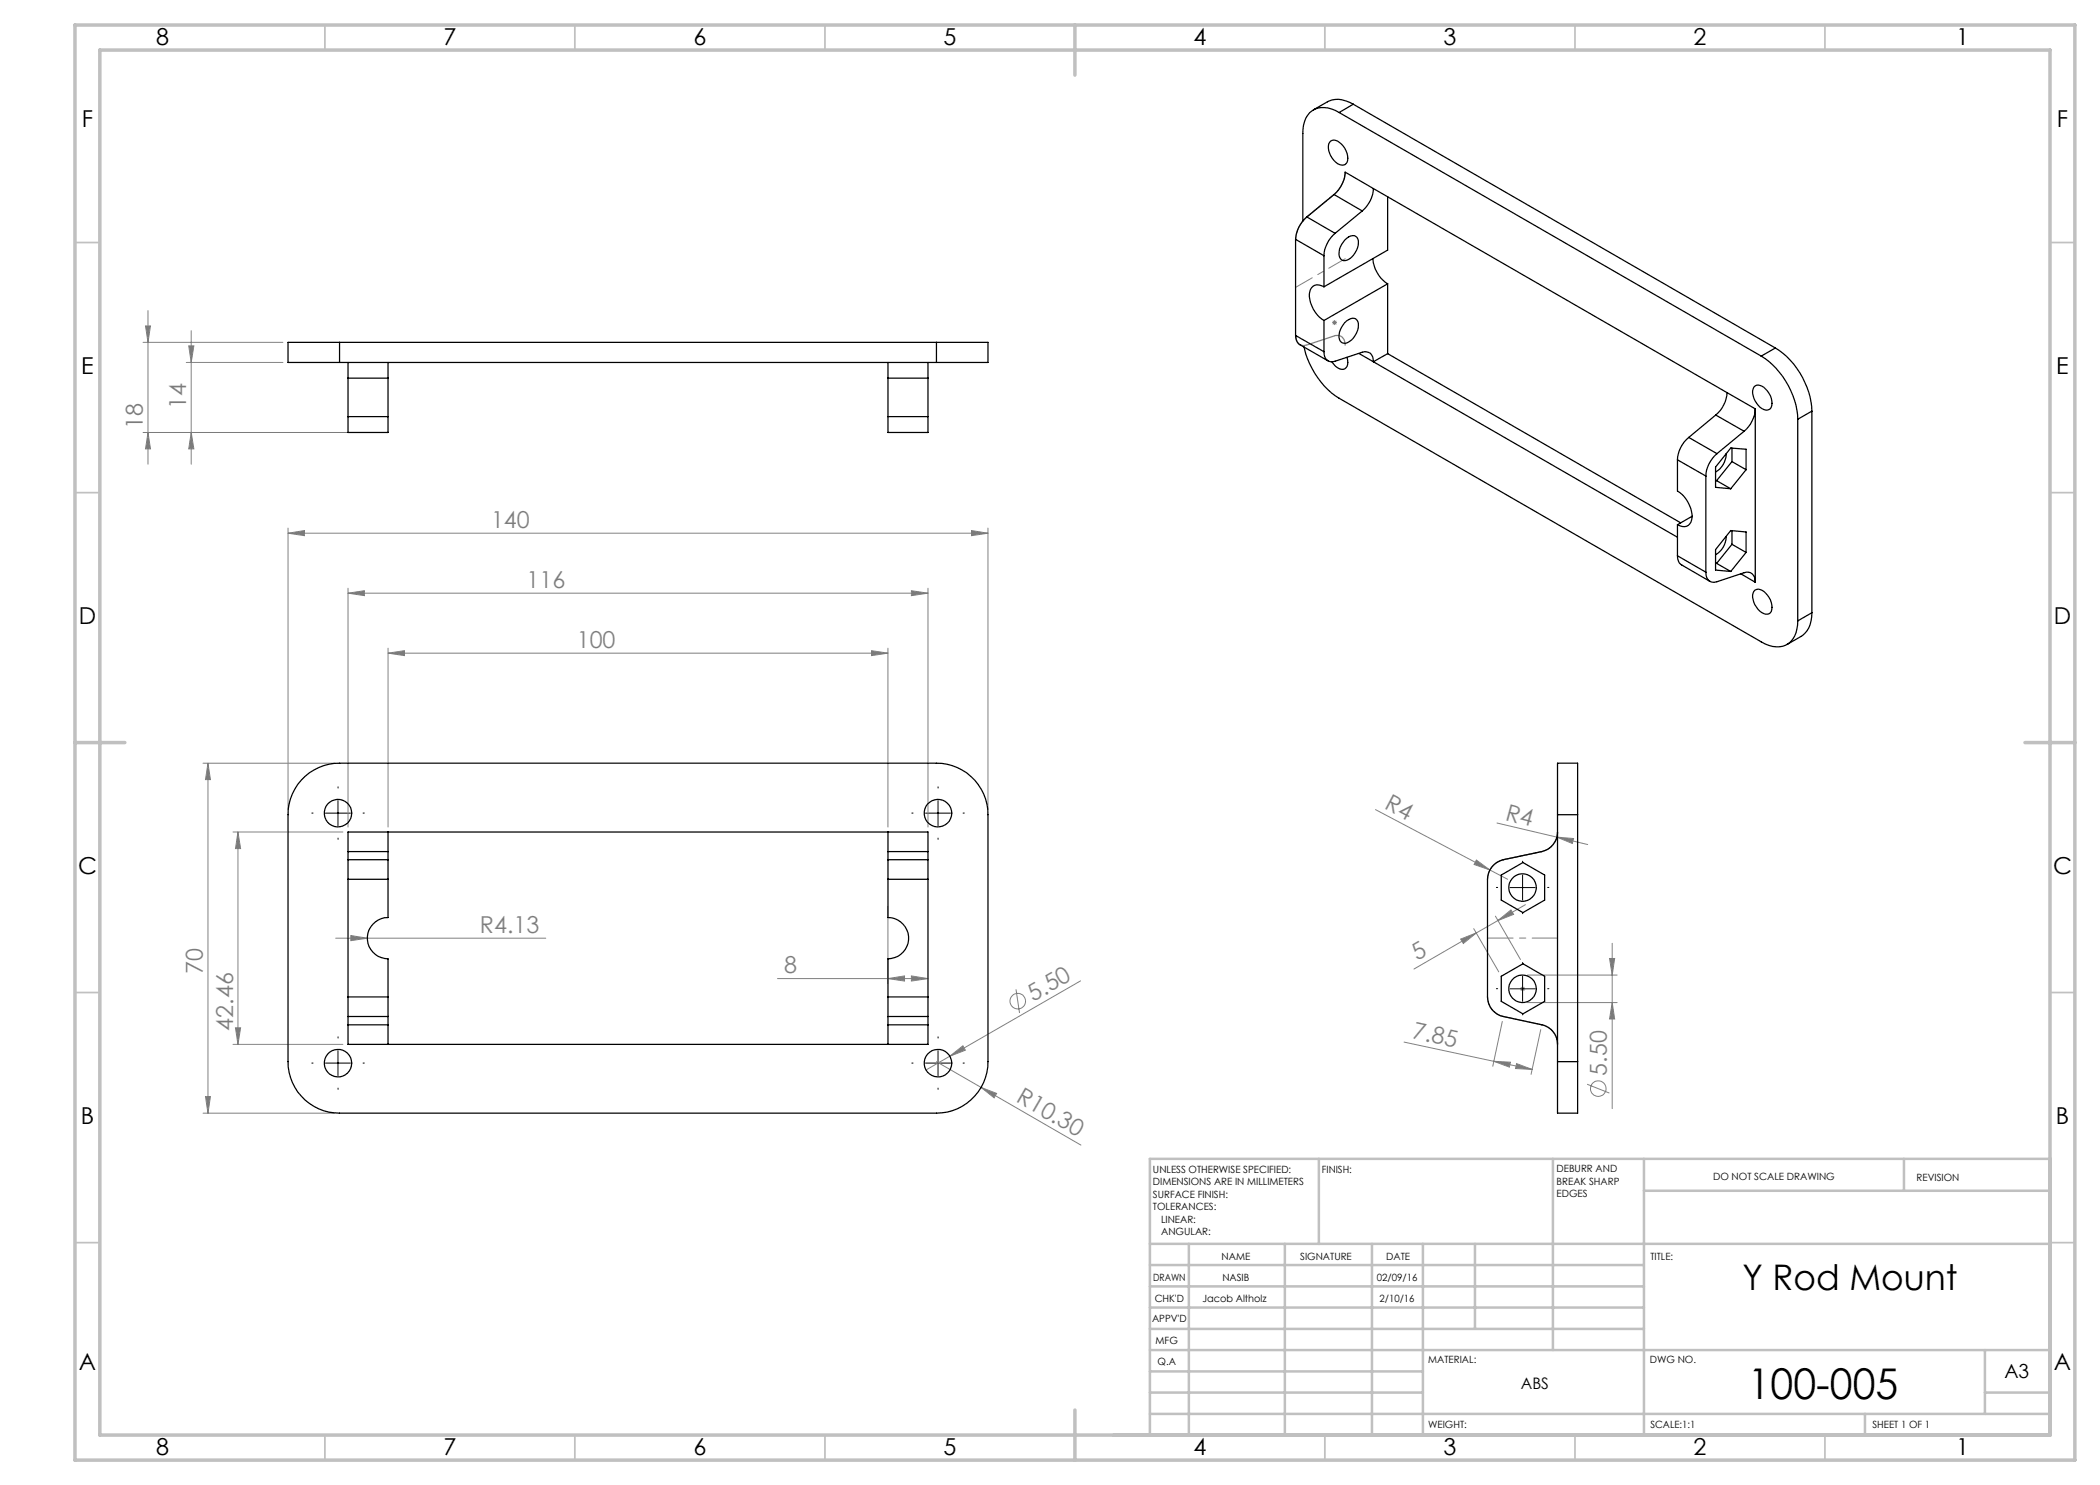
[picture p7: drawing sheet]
<svg xmlns="http://www.w3.org/2000/svg" width="420mm" height="297mm" viewBox="0 0 420 297" stroke-linecap="round" stroke-linejoin="round" font-family="sans-serif">
<g fill="none" stroke="#808080" stroke-width=".2">
<path d="M266.8 38.9l-5.4 4.5M261.4 43.4h.1M28.6 68.5h28M29.1 65.2h1l-.5 3.3zM29.6 62.1v30.7M37.3 72.5h19.3M37.7 69.2h1.1l-.6 3.3zM38.2 66.1v26.7M266.4 64.5h1M266.6 64.2l.7 .7M266.9 64v1M267.3 64.2l-.7 .7"/>
<path d="M28.6 86.5h43.9M29.6 86.5l.5 3.3h-1zM38.2 86.5l.6 3.3h-1.1zM57.6 106.6l3.3-.5v1zM57.6 105.6v56.3M57.6 106.6h140M69.6 118.6l3.3-.5v1zM69.6 117.6v47.8M69.6 118.6h116M182.3 118.1l3.3 .5-3.3 .5zM185.6 117.6v47.8M194.3 106.1l3.3 .5-3.3 .5z"/>
<path d="M197.6 105.6v56.3M77.6 130.6l3.3-.5v1zM77.6 129.6v35.8M77.6 130.6h100M174.3 130.1l3.3 .5-3.3 .5zM177.6 129.6v35.8M40.6 152.6h26.3M41.6 152.6l.5 3.3h-1zM41.6 152.6v70M46.6 166.4h22M47.6 166.4l.5 3.3h-1zM47.6 166.4v42.5"/>
<path d="M275.1 161.9l26.4 14M295.3 172l2.7 2-3.2-1.1zM299.4 164.6l12 2.8M308.4 170.3l-7.7 1.7M311.4 167.4l3.3 .3-.2 1zM311.4 167.4l6.1 1.5M67.1 187.6h42M70.2 187.1l3.3 .5-3.3 .5zM155.5 195.7h30.1M177.6 195.7l3.3-.5v1zM177.6 181.3v15.4M182.3 195.2l3.3 .5-3.3 .5z"/>
<path d="M203.2 197.9l.7 4.7M216.1 196.2l-26.1 15M292.1 187.8l3.2-1.2-2.6 2.1zM294.7 185.7l5.1 8.7M295.3 186.6l-12.5 7.2M299.1 183.2l5 8.7M299.6 184.1l2.6-2.1 .5 .9zM304 197.8h1M304.2 197.4l.7 .7M304.5 197.3v1M304.9 197.4l-.7 .7M305.1 180.9l-9.8 5.7"/>
<path d="M305.5 195h17.9M321.9 191.7h1l-.5 3.3zM322.4 188.7v33M41.1 219.3h1l-.5 3.3zM46.6 208.9h22M47.1 205.6h1l-.5 3.3zM187.3 212.3l28.9 16.7M190 211.2l2.6-2 .5 .8zM190 211.2l-4.8 2.8M196.2 217.5l3.1 1.2-.5 .9zM280.8 208.4l18 3.9M298.8 212.3l3.3 .1-.2 1z"/>
<path d="M298.8 212.3l7.6 1.6M300.5 204.3l-1.9 9M303.3 212.7l3.1 1.2-3.3-.2zM305.5 200.5h17.9M308.2 205.9l-2 9M317.4 216.8l4.5 1.8M322.4 200.5l.5 3.3h-1zM40.6 222.6h26.3"/>
<circle cx="203.5" cy="200.2" r="1.55"/>
<circle cx="319.7" cy="217.7" r="1.55"/>
</g>
<path d="M269 34.4a6.3 6.3 0 0 1-2.2 4.5l-5.4 4.5a6.4 6.4 0 0 0-2.3 4.5M259.1 67.1a1.7 1.7 0 0 0 2.3 1.9l5.4-1.8a1.64 1.64 0 0 1 2.2 1.9M311.5 166.4a4.1 4.1 0 0 1-3.1 3.9l-7.7 1.6a4.1 4.1 0 0 0-3.2 4M297.5 199.4a4 4 0 0 0 3.2 3.9l7.7 1.7a4 4 0 0 1 3.1 3.9" fill="none" stroke="#808080" stroke-width=".25"/>
<g fill="none" stroke="#000" stroke-width=".2" stroke-dasharray="15.2 1.3 1.3 1.3">
<path d="M67.6 157.6v-.2M187.6 157.6v-.2M62.6 162.6h-.2M67.6 167.6v.3M72.6 162.6h.3M182.6 162.6h-.2M187.6 167.6v.3M192.6 162.6h.3M299.5 177.5h-.2M304.5 172.5v-.3M309.5 177.5h.3M299.5 197.7h-.2"/>
<path d="M304.5 192.7v-.2M304.5 182.5v.2M309.5 197.7h.3M62.6 212.6h-.2M67.6 207.6v-.2M67.6 217.6v.3M72.6 212.6h.3M182.6 212.6h-.2M187.6 207.6v-.2M187.6 217.6v.3M192.6 212.6h.3M304.5 202.7v.3"/>
</g>
<path d="M65.1 162.6h5M67.6 160.1v5M185.1 162.6h5M187.6 160.1v5M302 177.5h5M304.5 175v5M302 197.8h5M304.5 195.3v5M65.1 212.6h5M67.6 210.1v5M185.1 212.6h5M187.6 210.1v5" fill="none" stroke="#000" stroke-width=".2"/>
<g fill="none" stroke="#c0c0c0" stroke-width=".35">
<path d="M65 5v5M115 5v5M165 5v5M265 5v5M315 5v5M365 5v5M15 48.5h5M410 48.5h5M15 98.5h5M410 98.5h5M15 198.5h5M410 198.5h5"/>
<path d="M15 248.5h5M410 248.5h5M65 287v5M115 287v5M165 287v5M265 287v5M315 287v5M365 287v5"/>
</g>
<g fill="none" stroke="#c0c0c0" stroke-width=".5">
<path d="M263.8 231.8v17M310.6 231.8v38.2M328.8 231.8v55.2M328.8 238.2h81.2M380.8 231.8v6.4M410 231.8h-180v55.2M230 248.8h180M230 257.3h98.8M230 253h98.8M237.8 248.8v38.2M257 248.8v38.2M274.4 248.8v38.2"/>
<path d="M284.6 248.8v38.2M295 248.8v17M230 265.8h98.8M230 261.5h98.8M230 278.5h54.6M230 274.3h54.6M230 270h180M397 278.5h13M397 270v12.8M230 282.8h180M373 282.8v4.2"/>
</g>
<path d="M15 5h400v287h-400zM20 10h390v277h-390zM215 5v10M15 148.5h10M405 148.5h10M215 282v10" fill="none" stroke="#c0c0c0" stroke-width=".7"/>
<path d="M297.5 187.6h14" fill="none" stroke="#808080" stroke-width=".2" stroke-dasharray="15.2 1.3 1.3 1.3" stroke-dashoffset="10.1"/>
<path d="M259.2 57.5l9.8-5.8" fill="none" stroke="#808080" stroke-width=".2" stroke-dasharray="15.2 1.3 1.3 1.3" stroke-dashoffset="11.4"/>
<g fill="#808080">
<path d="M295.3 172l2.7 2-3.2-1.1z"/>
<path d="M311.4 167.4l3.3 .3-.2 1z"/>
<path d="M190 211.2l2.6-2 .5 .8z"/>
<path d="M196.2 217.5l3.1 1.2-.5 .9z"/>
<path d="M303.3 212.7l3.1 1.2-3.3-.2zM298.8 212.3l3.3 .1-.2 1z"/>
<path d="M182.3 195.2l3.3 .5-3.3 .5zM177.6 195.7l3.3-.5v1z"/>
<path d="M57.6 106.6l3.3-.5v1zM194.3 106.1l3.3 .5-3.3 .5zM77.6 130.6l3.3-.5v1zM174.3 130.1l3.3 .5-3.3 .5zM70.2 187.1v1l3.3-.5z"/>
<path d="M69.6 118.6l3.3-.5v1zM182.3 118.1l3.3 .5-3.3 .5z"/>
<path d="M292.1 187.8l3.2-1.2-2.6 2.1zM299.6 184.1l2.6-2.1 .5 .9z"/>
<path d="M41.1 219.3h1l-.5 3.3zM41.6 152.6l.5 3.3h-1zM47.1 205.6h1l-.5 3.3zM47.6 166.4l.5 3.3h-1zM29.6 86.5l.5 3.3h-1zM29.1 65.2h1l-.5 3.3zM38.2 86.5l.6 3.3h-1.1zM37.7 69.2h1.1l-.6 3.3z"/>
<path d="M321.9 191.7h1l-.5 3.3zM322.4 200.5l.5 3.3h-1z"/>
</g>
<g fill="none" stroke="#000" stroke-width=".25">
<path d="M266.1 28.2a1.72 1.72 0 0 1 2.2 .6 3.7 3.7 0 0 1 1.1 3.7 1.36 1.36 0 0 1-2.3-.1 3.7 3.7 0 0 1-1.2-3.9zM266.8 38.9l-5.4 4.5M266.8 38.9l5.7 3.3M267.8 22.5a4.8 4.8 0 0 0-5.9 0 5.9 5.9 0 0 0-1.3 4.2v17.5M267.8 22.5l84.4 48.7M270.7 20.8a5 5 0 0 0-5.2-.4l-2.8 1.6M270.7 20.8l-2.9 1.7M270.7 20.8l84.4 48.8M274.7 37.7a6.2 6.2 0 0 1-2.2 4.5M274.7 37.7l-5.7-3.3a6.4 6.4 0 0 1-2.2 4.5M274.7 37.7l70.7 40.8M277.5 39.3v10.7l-12.7 7.4"/>
<path d="M259.1 47.9l5.7 3.2M259.1 47.9v19.2M261.4 43.4a6.4 6.4 0 0 0-2.3 4.5M261.4 43.4l5.6 3.3M264.8 57.4a1.77 1.77 0 0 0-2-.3 1.77 1.77 0 0 0-.9 1.7 6.3 6.3 0 0 0 2.9 5.3M264.8 51.1v6.3M267 46.7a6.4 6.4 0 0 0-2.2 4.4M269 48a1.84 1.84 0 0 1 2.1-.7 2.57 2.57 0 0 1-.1 3.3 2.52 2.52 0 0 1-2.5 1.5 2.28 2.28 0 0 1-.2-3.2zM272.5 42.2l-5.5 4.5M274.6 51.7a6.5 6.5 0 0 0 2.9 5.1M277.5 56.8v13.9M277.5 56.8l-12.7 7.3"/>
<path d="M67.9 68.5h-10.3v4h10.3M67.9 68.5v4M67.9 72.5h119.4M67.9 68.5h119.4M69.6 72.5v3.1M69.6 75.6v7.7M69.6 75.6h8M77.6 72.5v3.1M77.6 75.6v7.7M177.6 72.5v3.1M177.6 75.6v7.7M177.6 75.6h8"/>
<path d="M185.6 72.5v3.1M185.6 75.6v7.7M187.3 68.5h10.3v4h-10.3M187.3 68.5v4M259.1 67.1a2.13 2.13 0 0 0 .9 1.8l5.6 3.3M259.1 67.1l5.7 3.2M260.8 69.4a16.4 16.4 0 0 0 7 10.3l84.4 48.7a4.8 4.8 0 0 0 5.9-.1 5.7 5.7 0 0 0 1.5-4.1M264.8 70.3a1.66 1.66 0 0 0 2.2 1.9l5.5-1.8a1.64 1.64 0 0 1 1.6 .3 1.64 1.64 0 0 1 .6 1.7M264.8 64.1v6.2M269 64.5l.3-.3a1.33 1.33 0 0 1 2.3 .1 3.9 3.9 0 0 1-2.4 4.3 1.25 1.25 0 0 1-1.4-1.7l.3-1zM269.4 71.5a1.68 1.68 0 0 1-.8 2.4 2.64 2.64 0 0 1-2.2-1.5M271.8 70.7l2.9 1.7"/>
<path d="M274.7 72.4l60.8 35.1M277.5 70.7l-2.8 1.7M277.5 70.7l58.6 33.9M345.4 78.5a6.4 6.4 0 0 1-2.3 4.5M345.4 78.5l5.6 3.3M350.8 77.4a1.35 1.35 0 0 1 2 .1 3.5 3.5 0 0 1 1.3 4.2 1.99 1.99 0 0 1-2.8-1.1l-.5-1a2.52 2.52 0 0 1 0-2.2zM352.2 71.2a16.2 16.2 0 0 1 7.4 12.7M355.1 69.6a16 16 0 0 1 7.3 12.6M355.1 69.6l-2.9 1.6M69.6 83.3v3.2h8v-3.2M69.6 83.3h8M177.6 83.3v3.2h8v-3.2"/>
<path d="M177.6 83.3h8M335.5 92v6.2a6.1 6.1 0 0 1 2.8 5.8 1.71 1.71 0 0 1-2.8 .9M335.5 92l5.7 3.2M337.7 87.5a6.2 6.2 0 0 0-2.2 4.5M337.7 87.5l5.7 3.2M341.2 95.2v19.2M343.1 96.1h.2M343.1 83l-5.4 4.5M343.1 83l5.7 3.3M343.3 96.1l2.8 1.7M343.4 90.7a6.2 6.2 0 0 0-2.2 4.5M345.2 90.8a4.2 4.2 0 0 1-2.1 3.6"/>
<path d="M346.4 89.6v2.7M346.4 92.3l-3.1 3.8M346.4 92.3l2.8 1.6M348.8 86.3l-5.4 4.4M349.2 93.9v-4.1l-3.1-.2-3 3.8v4.1l3 .3M349.2 93.9l-3.1 3.9M351 81.8a6.4 6.4 0 0 1-2.2 4.5M351 81.8v34.6M359.6 83.9v40.3M362.4 82.2l-2.8 1.7M362.4 82.2v40.4M335.5 111.2a2.03 2.03 0 0 0 .8 1.8l5.7 3.3"/>
<path d="M335.5 111.2l5.7 3.2M335.5 104.9v6.3M338.4 103.3l-2.9 1.6M341.2 114.4a1.64 1.64 0 0 0 .5 1.7 1.64 1.64 0 0 0 1.7 .2l5.4-1.8a1.66 1.66 0 0 1 2.2 1.9M343.1 112.6l.2 .1M343.3 112.7l2.8 1.6M345.2 107.3a4.2 4.2 0 0 1-2.1 3.6M346.4 106.1v2.8M346.4 108.9l-3.1 3.8M346.4 108.9l2.8 1.6M348.2 114.8l2.8 1.6M349.2 110.5v-4.1l-3.1-.3-3 3.8v4.1l3 .3"/>
<path d="M349.2 110.5l-3.1 3.8M351 118a1.91 1.91 0 0 1 2.5 1 3.2 3.2 0 0 1 .6 3.6 1.99 1.99 0 0 1-2.8-1.2 2.68 2.68 0 0 1-.3-3.4zM362.4 122.6a5.1 5.1 0 0 1-2.2 4.7l-2.8 1.6M362.4 122.6l-2.8 1.6M61 155.3a10.3 10.3 0 0 1 6.9-2.7h119.4a10.3 10.3 0 0 1 10.3 10.3v49.4a10.3 10.3 0 0 1-10.3 10.3h-119.4a10.3 10.3 0 0 1-10.3-10.3v-49.4a10.3 10.3 0 0 1 3.4-7.6zM69.6 171.9v4M69.6 170.3v-3.9h116v3.9M69.6 175.9h8M69.6 171.9h8M69.6 170.3v1.6M69.6 175.9v23.5M69.6 170.3h8"/>
<path d="M77.6 171.9v4M77.6 175.9v7.6a4.1 4.1 0 0 0-4.1 4.1 4.1 4.1 0 0 0 4.1 4.2v7.6M77.6 166.4v3.9M77.6 170.3v1.6M177.6 171.9v4M177.6 175.9v7.6a4.1 4.1 0 0 1 4.1 4.1 4.1 4.1 0 0 1-4.1 4.2v7.6M177.6 166.4v3.9M177.6 175.9h8M177.6 171.9h8M177.6 170.3v1.6M177.6 170.3h8M185.6 171.9v4"/>
<path d="M185.6 170.3v1.6M185.6 175.9v23.5M300.2 175l4.4-2.5 4.3 2.5v5l-4.3 2.5-4.4-2.5zM311.5 162.9v-10.3h4v10.3M311.5 166.4a4 4 0 0 1-3.1 3.9l-7.7 1.6a4.1 4.1 0 0 0-3.2 4v23.5a4 4 0 0 0 3.2 3.9l7.7 1.7a3.9 3.9 0 0 1 3.1 3.9M311.5 162.9h4M311.5 162.9v49.4M315.5 162.9v49.4M69.6 199.4v3.9M69.6 199.4h8M77.6 199.4v3.9M177.6 199.4v3.9"/>
<path d="M177.6 199.4h8M185.6 199.4v3.9M300.2 195.3l4.4-2.5 4.3 2.5v5l-4.3 2.5-4.4-2.5zM69.6 205v3.9h116v-3.9M69.6 203.3h8M69.6 203.3v1.7M69.6 205h8M77.6 205v3.9M77.6 203.3v1.7M177.6 205v3.9M177.6 203.3h8M177.6 203.3v1.7"/>
<path d="M177.6 205h8M185.6 203.3v1.7M311.5 212.3v10.3h4v-10.3M311.5 212.3h4"/>
<circle cx="67.6" cy="162.6" r="2.75"/>
<circle cx="187.6" cy="162.6" r="2.75"/>
<circle cx="304.5" cy="177.5" r="2.76"/>
<circle cx="304.5" cy="197.8" r="2.76"/>
<circle cx="67.6" cy="212.6" r="2.75"/>
<circle cx="187.6" cy="212.6" r="2.76"/>
</g>
<text font-size="8.5" x="349.5" y="279.7">100-005</text>
<text font-size="7.1" x="348.5" y="258">Y Rod Mount</text>
<g font-size="4.7">
<text x="31.2" y="9">8</text>
<text x="88.7" y="9">7</text>
<text x="138.7" y="9">6</text>
<text x="188.7" y="9">5</text>
<text x="238.7" y="9">4</text>
<text x="288.7" y="9">3</text>
<text x="338.7" y="9">2</text>
<text x="391.2" y="9">1</text>
<text x="16.4" y="25.5">F</text>
<text x="411.4" y="25.5">F</text>
<text x="16.3" y="74.7">E</text>
<text x="411.2" y="74.7">E</text>
<text x="15.8" y="124.7">D</text>
<text x="410.8" y="124.7">D</text>
<text x="15.6" y="174.7">C</text>
<text x="410.6" y="174.8">C</text>
<text x="16.2" y="224.7">B</text>
<text x="411.2" y="224.7">B</text>
<text x="15.8" y="274">A</text>
<text x="410.8" y="274">A</text>
<text x="31.2" y="291">8</text>
<text x="88.7" y="291">7</text>
<text x="138.7" y="291">6</text>
<text x="188.7" y="291">5</text>
<text x="238.7" y="291">4</text>
<text x="288.7" y="291">3</text>
<text x="338.7" y="291">2</text>
<text x="391.2" y="291">1</text>
</g>
<g font-size="4.7" fill="#808080">
<text x="37.3" y="81.8" transform="rotate(-90 37.3 81.8)">14</text>
<text x="28.6" y="85.9" transform="rotate(-90 28.6 85.9)">18</text>
<text x="98.2" y="105.6">140</text>
<text x="105.3" y="117.6">116</text>
<text x="115.4" y="129.6">100</text>
<text x="276.7" y="161.6" transform="rotate(28 276.7 161.6)">R4</text>
<text x="300.9" y="163.9" transform="rotate(15 300.9 163.9)">R4</text>
<text x="96" y="186.6">R4.13</text>
<text x="40.6" y="194.8" transform="rotate(-90 40.6 194.8)">70</text>
<text x="156.8" y="194.7">8</text>
<text x="283.4" y="192.3" transform="rotate(-30 283.4 192.3)">5</text>
<text x="206.7" y="200.4" transform="rotate(-30 206.7 200.4)">5.50</text>
<text x="46.6" y="206.1" transform="rotate(-90 46.6 206.1)">42.46</text>
<text x="282.3" y="207.7" transform="rotate(12 282.3 207.7)">7.85</text>
<text x="321.4" y="215.1" transform="rotate(-90 321.4 215.1)">5.50</text>
<text x="203" y="220.2" transform="rotate(30 203 220.2)">R10.30</text>
</g>
<text font-size="3.9" x="400.9" y="275.5">A3</text>
<text font-size="3.2" x="304.2" y="277.9">ABS</text>
<g font-size="2">
<text x="230.6" y="234.6">UNLESS OTHERWISE SPECIFIED:</text>
<text x="230.6" y="237.1">DIMENSIONS ARE IN MILLIMETERS</text>
<text x="230.6" y="239.6">SURFACE FINISH:</text>
<text x="264.4" y="234.6">FINISH:</text>
<text x="311.3" y="234.5">DEBURR AND</text>
<text x="311.3" y="237">BREAK SHARP</text>
<text x="311.3" y="239.5">EDGES</text>
<text x="342.6" y="236">DO NOT SCALE DRAWING</text>
<text x="383.3" y="236.2">REVISION</text>
<text x="230.6" y="242.1">TOLERANCES:</text>
<text x="232.2" y="244.6">LINEAR:</text>
<text x="232.2" y="247.1">ANGULAR:</text>
<text x="244.3" y="252">NAME</text>
<text x="260" y="251.9">SIGNATURE</text>
<text x="277.2" y="251.9">DATE</text>
<text x="330.1" y="251.9">TITLE:</text>
<text x="230.6" y="256.1">DRAWN</text>
<text x="244.5" y="256.1">NASIB</text>
<text x="275.3" y="256.1">02/09/16</text>
<text x="230.9" y="260.3">CHK'D</text>
<text x="240.5" y="260.3">Jacob Altholz</text>
<text x="275.9" y="260.3">2/10/16</text>
<text x="230.4" y="264.4">APPV'D</text>
<text x="231.1" y="268.8">MFG</text>
<text x="231.5" y="273">Q.A</text>
<text x="285.6" y="272.5">MATERIAL:</text>
<text x="330" y="272.5">DWG NO.</text>
<text x="285.6" y="285.5">WEIGHT:</text>
<text x="330.1" y="285.6">SCALE:1:1</text>
<text x="374.5" y="285.6">SHEET 1 OF 1</text>
</g>
</svg>
